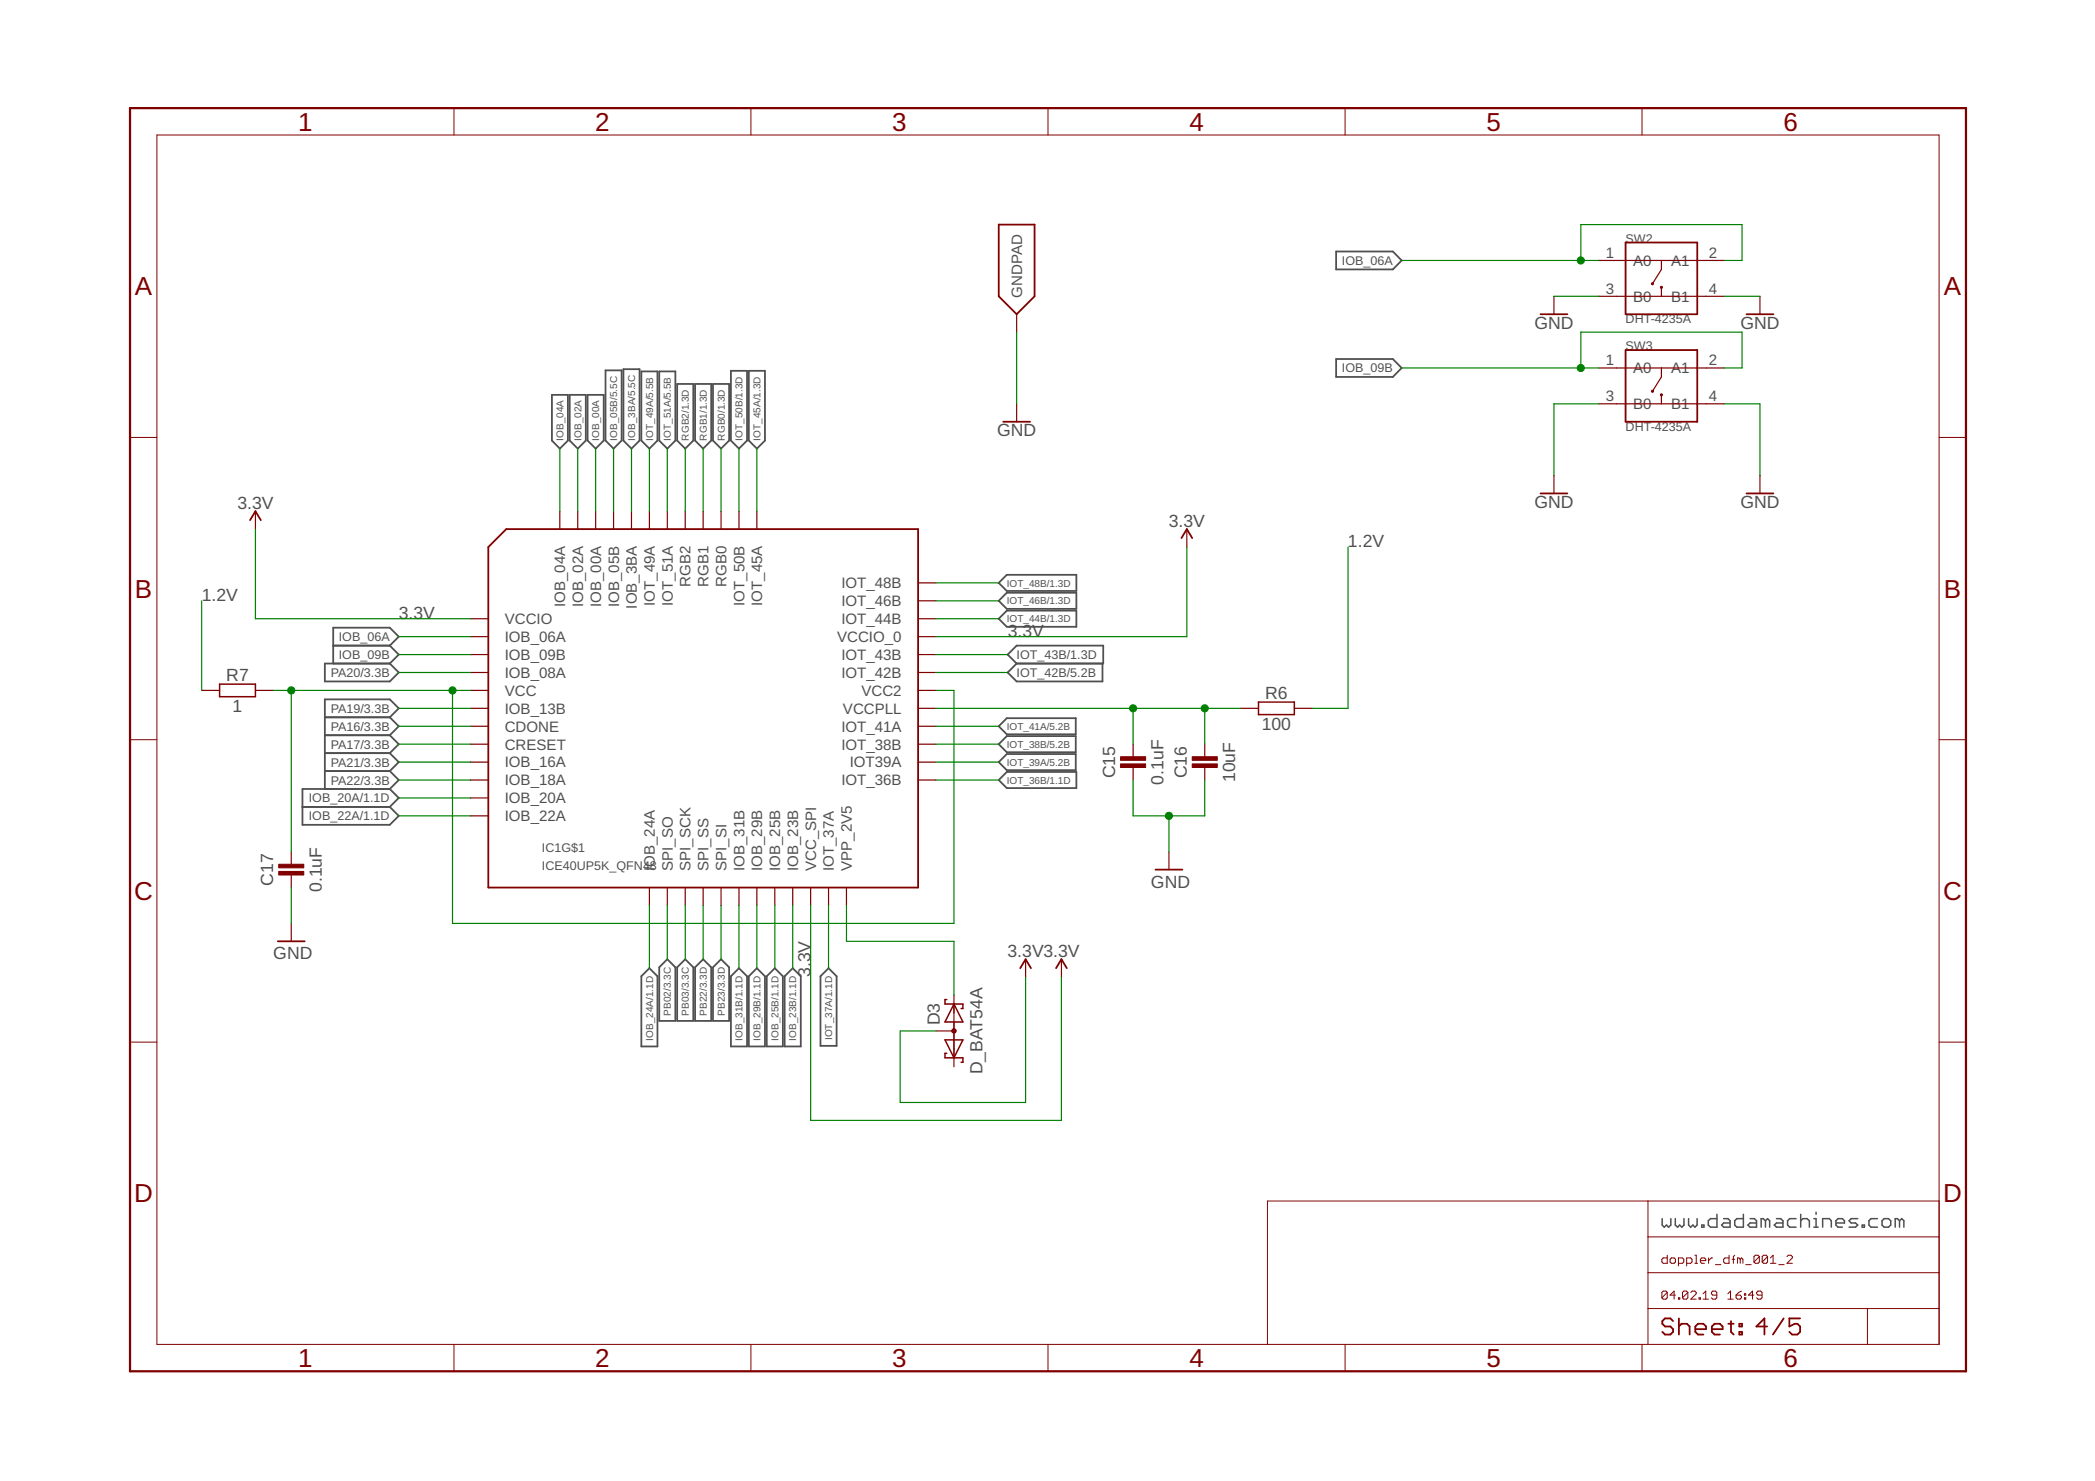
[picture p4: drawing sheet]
<svg xmlns="http://www.w3.org/2000/svg" width="297mm" height="210mm" viewBox="0 0 297 210" stroke-linecap="round" stroke-linejoin="round" font-family="sans-serif">
<g fill="none" stroke="#505050" stroke-width=".21">
<path d="M235.7 172.7v.9l.3 .3 .3-.3 .3 .3 .3-.3v-.9M237.5 172.7v.9l.3 .3 .3-.3 .4 .3 .3-.3v-.9M239.4 172.7v.9l.3 .3 .3-.3 .3 .3 .3-.3v-.9M241.3 173.6h.3v.3h-.3zM243.4 172.1v1.8h-.9l-.3-.3v-.6l.3-.3h.9M244.4 172.7h.6l.3 .3v.9h-.9l-.3-.3 .3-.3h.9M247.2 172.1v1.8h-.9l-.3-.3v-.6l.3-.3h.9M248.1 172.7h.7l.2 .3v.9h-.9l-.3-.3 .3-.3h.9M250.3 173l-.3-.3h-.3v1.2M250.3 173v.9M250.3 173l.3-.3 .3 .3v.9M251.9 172.7h.6l.3 .3v.9h-.9l-.3-.3 .3-.3h.9"/>
<path d="M254.7 172.7h-1l-.3 .3v.6l.3 .3h1M255.3 173l.3-.3h.6l.3 .3v.9M255.3 172.1v1.8M257.2 173.9h.6M257.2 172.7h.3v1.2M257.5 171.8v.3M258.4 173.9v-1.2h1l.3 .3v.9M260.3 173.3h1.2v-.3l-.3-.3h-.6l-.3 .3v.6l.3 .3h.6M263.4 172.7h-.9l-.3 .3 .3 .3h.6l.3 .3-.3 .3h-.9M264 173.6h.4v.3h-.4zM266.2 172.7h-.9l-.3 .3v.6l.3 .3h.9M266.8 173l.3-.3h.7l.3 .3v.6l-.3 .3h-.7l-.3-.3z"/>
<path d="M269.3 173l-.3-.3h-.3v1.2M269.3 173v.9M269.3 173l.3-.3 .3 .3v.9"/>
</g>
<g fill="none" stroke="#505050" stroke-width=".25">
<path d="M189.4 35.6h8.1l1.2 1.3-1.2 1.3h-8.1zM78.3 56h2.2v6.4l-1.1 1.2-1.1-1.2zM80.8 56h2.3v6.4l-1.2 1.2-1.1-1.2zM83.3 56h2.3v6.4l-1.1 1.2-1.2-1.2zM85.9 52.5h2.2v9.9l-1.1 1.2-1.1-1.2zM88.4 52.3h2.3v10.1l-1.2 1.2-1.1-1.2zM90.9 52.6h2.3v9.8l-1.1 1.2-1.2-1.2zM93.5 52.6h2.3v9.8l-1.2 1.2-1.1-1.2zM96 54.4h2.3v8l-1.1 1.2-1.2-1.2zM98.6 54.4h2.2v8l-1.1 1.2-1.1-1.2zM101.1 54.4h2.3v8l-1.2 1.2-1.1-1.2zM103.6 52.6h2.3v9.8l-1.1 1.2-1.2-1.2z"/>
<path d="M106.2 52.6h2.3v9.8l-1.2 1.2-1.1-1.2zM189.4 50.9h8.1l1.2 1.3-1.2 1.2h-8.1zM46.1 94h9.2l1.2 1.3-1.2 1.3h-9.2zM47.2 91.5h8.1M55.3 91.5l1.2-1.3-1.2-1.2h-8.1v5M55.3 91.5l1.2 1.3-1.2 1.2M141.6 82.6l1.1-1.1h9.9v2.3h-9.9zM141.6 85.2l1.1-1.2h9.9v2.3h-9.9zM141.6 87.7l1.1-1.1h9.9v2.2h-9.9zM142.9 92.8l1.2-1.3h12.3v2.5h-12.3zM144.1 94l-1.2 1.3 1.2 1.3h12.2v-2.6M42.9 114.4h12.4"/>
<path d="M46.1 106.7h9.2M46.1 104.2h9.2M46.1 101.7h9.2M46.1 109.3h9.2M55.3 104.2l1.2 1.3-1.2 1.2M55.3 101.7l1.2-1.3-1.2-1.3h-9.2v12.7M55.3 101.7l1.2 1.2-1.2 1.3M55.3 106.7l1.2 1.3-1.2 1.3M55.3 109.3l1.2 1.3-1.2 1.2M55.3 111.8h-12.4v5.1h12.4l1.2-1.3-1.2-1.2M55.3 111.8l1.2 1.3-1.2 1.3M141.6 102.9l1.1-1.1h9.8v2.3h-9.8z"/>
<path d="M141.6 105.5l1.1-1.2h9.8v2.3h-9.8zM141.6 110.6l1.1-1.2h9.9v2.3h-9.9zM141.6 108l1.1-1.1h9.8v2.3h-9.8zM90.9 138.4l1.2-1.2 1.1 1.2v9.9h-2.3zM94.6 136l1.2 1.1v7.6h-2.3v-7.6zM97.2 136l1.1 1.1v7.6h-2.3v-7.6zM99.7 136l1.1 1.1v7.6h-2.2v-7.6zM102.2 136l1.2 1.1v7.6h-2.3v-7.6zM104.8 137.2l1.1 1.2v9.9h-2.3v-9.9zM106.2 138.4l1.1-1.2 1.2 1.2v9.9h-2.3zM108.7 138.4l1.2-1.2 1.1 1.2v9.9h-2.3zM111.3 138.4l1.1-1.2 1.1 1.2v9.9h-2.2z"/>
<path d="M117.5 137.2l1.1 1.2v9.8h-2.3v-9.8z"/>
</g>
<g fill="none" stroke="#800000" stroke-width=".25">
<path d="M141.6 31.8h5.1v10.2l-2.6 2.5-2.5-2.5zM230.5 34.4h10.1v10.1h-10.1zM142.2 59.8h3.8M218.4 44.5h3.8M230.5 49.6h10.1v10.2h-10.1zM247.6 44.5h3.8M35.5 73.7l.7-1.2 .8 1.2M71.8 75h58.4v50.8h-61v-48.3zM167.5 76.3l.8-1.3 .7 1.3M218.4 69.9h3.8M247.6 69.9h3.8M39.4 133.4h3.8"/>
<path d="M144.7 137.2l.7-1.2 .8 1.2M149.7 137.2l.8-1.2 .8 1.2M163.8 123.3h3.8M237.2 187.2l-.4-.3h-.7l-.4 .3v.4l.4 .4h.7l.4 .4v.4l-.4 .3h-.7l-.4-.3M238 186.9v2.2M238 188l.4-.4h.8l.4 .4v1.1M240.4 188.4h1.5v-.4l-.4-.4h-.8l-.3 .4v.8l.3 .3h.8M242.7 188.4h1.5v-.4l-.3-.4h-.8l-.4 .4v.8l.4 .3h.8M245 187.6h.8M245.4 187.2v1.6l.4 .3M246.6 187.6h.4v.4h-.4zM246.6 188.8h.4v.3h-.4z"/>
<path d="M250.5 188h-1.5l1.2-1.1v2.2M252.9 186.9l-1.5 2.2M255.2 186.9h-1.5v1.1l.8-.4h.3l.4 .4v.8l-.4 .3h-.7l-.4-.3"/>
</g>
<g fill="none" stroke="#800000" stroke-width=".17">
<path d="M226.7 36.9h17.8M235.6 36.9v1.3l-1.3 2M144.1 44.5v2.6M144.1 57.2v2.6M220.3 42v2.5M226.7 42h17.8M226.7 52.2h17.8M226.7 57.2h17.8M235.6 40.7v1.3M235.6 52.2v1.2l-1.3 2.1M235.6 56v1.2M249.5 42v2.5"/>
<path d="M36.2 72.5v2.5M79.4 72.5v2.5M81.9 72.5v2.5M84.5 72.5v2.5M87 72.5v2.5M89.5 72.5v2.5M92.1 72.5v2.5M94.6 72.5v2.5M97.2 72.5v2.5M99.7 72.5v2.5M102.2 72.5v2.5M104.8 72.5v2.5"/>
<path d="M107.3 72.5v2.5M168.3 75v2.5M220.3 67.4v2.5M249.5 67.4v2.5M28.6 97.9h2.5M36.2 97.9h2.6M66.7 87.7h2.5M66.7 90.2h2.5M66.7 92.8h2.5M66.7 97.9h2.5M66.7 95.3h2.5M130.2 87.7h2.5"/>
<path d="M130.2 90.2h2.5M130.2 92.8h2.5M130.2 85.2h2.5M130.2 82.6h2.5M130.2 97.9h2.5M130.2 95.3h2.5M66.7 102.9h2.5M66.7 110.6h2.5M66.7 100.4h2.5M66.7 108h2.5M66.7 113.1h2.5M66.7 105.5h2.5"/>
<path d="M66.7 115.6h2.5M130.2 102.9h2.5M130.2 110.6h2.5M130.2 100.4h2.5M130.2 108h2.5M130.2 105.5h2.5M160.7 105.5v1.8M160.7 108.8v1.8M170.8 105.5v1.8M170.8 108.8v1.8M175.9 100.4h2.5M183.5 100.4h2.6"/>
<path d="M41.3 120.7v1.8M41.3 124v1.8M41.3 130.9v2.5M92.1 125.8v2.5M94.6 125.8v2.5M97.2 125.8v2.5M99.7 125.8v2.5M102.2 125.8v2.5M104.8 125.8v2.5M107.3 125.8v2.5M109.9 125.8v2.5M112.4 125.8v2.5"/>
<path d="M114.9 125.8v2.5M117.5 125.8v2.5M120 125.8v2.5M145.4 136v2.5M150.5 136v2.5M165.7 120.7v2.6M132.7 146.1h2.6M135.3 141v10.2"/>
</g>
<path d="M31.1 97h5.1v1.7h-5.1zM178.4 99.5h5.1v1.8h-5.1zM134 147.4h2.5l-1.2 2.5zM134.2 141.7h-.2v.6h2.5v.6h-.2M134.2 149.3h-.2v.6h2.5v.7h-.2M135.3 142.3l1.2 2.5h-2.5z" fill="none" stroke="#800000" stroke-width=".21"/>
<g fill="#800000" stroke="#800000" stroke-width=".14">
<circle cx="135.3" cy="146.1" r=".33"/>
<circle cx="234.3" cy="40.2" r=".15"/>
<circle cx="235.6" cy="40.7" r=".15"/>
<circle cx="234.3" cy="55.5" r=".15"/>
<circle cx="235.6" cy="56" r=".15"/>
</g>
<g fill="#800000" stroke="#800000" stroke-width=".14">
<path d="M158.9 107.3h3.5v.5h-3.5z"/>
<path d="M158.9 108.3h3.5v.5h-3.5z"/>
<path d="M169 107.3h3.6v.5h-3.6z"/>
<path d="M169 108.3h3.6v.5h-3.6z"/>
<path d="M39.5 122.5h3.6v.5h-3.6z"/>
<path d="M39.5 123.5h3.6v.5h-3.6z"/>
</g>
<g fill="none" stroke="#800000" stroke-width=".14">
<path d="M22.2 19.1h252.7v171.4h-252.7zM64.4 15.3v3.8M106.5 15.3v3.8M148.6 15.3v3.8M190.7 15.3v3.8M232.8 15.3v3.8M18.4 62h3.8M274.9 62h3.8M18.4 104.8h3.8M274.9 104.8h3.8M18.4 147.7h3.8M274.9 147.7h3.8"/>
<path d="M233.7 170.2v20.3M233.7 175.3h41.2M236.4 177.9v1.1h-.6l-.2-.1v-.4l.2-.2h.6M236.8 178.5l.2-.2h.4l.2 .2v.4l-.2 .1h-.4l-.2-.1zM238 179h.5l.2-.1v-.4l-.2-.2h-.5v1.1M239.1 179h.6l.2-.1v-.4l-.2-.2h-.6v1.1M240.3 179h.4M240.3 177.9h.2v1.1M241.1 178.7h.8v-.2l-.2-.2h-.4l-.2 .2v.4l.2 .1h.4M242.3 178.3v.7M242.8 178.3h-.2l-.3 .4M243.2 179.2h.8"/>
<path d="M245.2 177.9v1.1h-.6l-.2-.1v-.4l.2-.2h.6M245.6 178.5h.4M246 177.9l-.2 .2v.9M246.7 178.5l-.2-.2h-.1v.7M246.7 178.5v.5M246.7 178.5l.2-.2 .2 .2v.5M247.5 179.2h.8M249.4 178.1v.8l-.1 .1h-.4l-.2-.1M249.4 178.1l-.1-.2h-.4l-.2 .2v.8M249.4 178.1l-.7 .8M250.6 178.1v.8l-.2 .1h-.4l-.1-.1M250.6 178.1l-.2-.2h-.4l-.1 .2v.8"/>
<path d="M250.6 178.1l-.7 .8M251 179h.8M251 178.3l.4-.4v1.1M252.2 179.2h.8M253.4 178.1l.2-.2h.3l.2 .2v.2l-.7 .7h.7M274.9 170.2h-95.2v20.3M64.4 190.5v3.9M106.5 190.5v3.9M148.6 190.5v3.9M190.7 190.5v3.9M232.8 190.5v3.9M233.7 185.5h41.2"/>
<path d="M233.7 180.4h41.2M236.4 183.2v.7l-.2 .2h-.4l-.2-.2M236.4 183.2l-.2-.2h-.4l-.2 .2v.7M236.4 183.2l-.8 .7M237.6 183.6h-.8l.6-.6v1.1M238 183.9h.2v.2h-.2zM239.3 183.2l-.2-.2h-.4l-.2 .2v.7M239.3 183.2v.7l-.2 .2h-.4l-.2-.2M239.3 183.2l-.8 .7M239.7 183.2l.2-.2h.4l.2 .2v.2l-.8 .7h.8M240.9 183.9h.2v.2h-.2zM241.5 183.4l.4-.4v1.1"/>
<path d="M241.5 184.1h.7M243.4 183.6h-.6l-.1-.2v-.2l.1-.2h.4l.2 .2v.7l-.2 .2h-.4l-.1-.2M245 184.1h.7M245 183.4l.4-.4v1.1M246.1 183.6h.6l.2 .1v.2l-.2 .2h-.4l-.2-.2zM246.9 183l-.4 .2-.4 .4M247.3 183.9h.2v.2h-.2zM247.3 183.4h.2v.2h-.2zM248.7 183.6h-.8l.6-.6v1.1M249.8 183.6h-.5l-.2-.2v-.2l.2-.2h.3l.2 .2v.7l-.2 .2h-.3l-.2-.2M264.8 185.5v5"/>
</g>
<path d="M18.4 15.3h260.3v179.1h-260.3z" fill="none" stroke="#800000" stroke-width=".32"/>
<g fill="none" stroke="#008000" stroke-width=".17">
<path d="M198.7 36.9h28M224.1 36.9v-5.1h22.9v5.1h-2.5M144.1 47.1v10.1M198.7 52.2h28M220.3 42h6.4M224.1 52.2v-5.1h22.9v5.1h-2.5M226.7 57.2h-6.4v10.2M244.5 57.2h5v10.2M244.5 42h5M36.2 75v12.7h30.5M79.4 63.6v8.9M81.9 63.6v8.9"/>
<path d="M84.5 63.6v8.9M87 63.6v8.9M89.5 63.6v8.9M92.1 63.6v8.9M94.6 63.6v8.9M97.2 63.6v8.9M99.7 63.6v8.9M102.2 63.6v8.9M104.8 63.6v8.9M107.3 63.6v8.9M168.3 77.5v12.7h-35.6M191.1 77.5v22.9h-5"/>
<path d="M28.6 85.2v12.7M38.8 97.9h27.9M41.3 97.9v22.8M56.5 90.2h10.2M56.5 92.8h10.2M56.5 95.3h10.2M64.2 97.9v33h71.1v-33h-2.6M132.7 87.7h8.9M132.7 92.8h10.2M132.7 85.2h8.9M132.7 82.6h8.9M132.7 95.3h10.2"/>
<path d="M56.5 115.6h10.2M56.5 110.6h10.2M56.5 108h10.2M56.5 105.5h10.2M56.5 102.9h10.2M56.5 100.4h10.2M56.5 113.1h10.2M132.7 110.6h8.9M132.7 108h8.9M132.7 105.5h8.9M132.7 102.9h8.9M132.7 100.4h43.2"/>
<path d="M160.7 100.4v5.1M160.7 110.6v5h10.1v-5M165.7 115.6v5.1M170.8 100.4v5.1M41.3 125.8v5.1M92.1 128.3v8.9M94.6 128.3v7.7M97.2 128.3v7.7M99.7 128.3v7.7M102.2 128.3v7.7M104.8 128.3v8.9M107.3 128.3v8.9"/>
<path d="M109.9 128.3v8.9M112.4 128.3v8.9M114.9 128.3v30.5h35.6v-20.3M117.5 128.3v8.9M120 128.3v5.1h15.3v7.6M145.4 138.5v17.8h-17.8v-10.2h5.1"/>
</g>
<g fill="#008000" stroke="#008000" stroke-width=".14">
<circle cx="165.7" cy="115.6" r=".51"/>
<circle cx="224.1" cy="36.9" r=".51"/>
<circle cx="224.1" cy="52.2" r=".51"/>
<circle cx="160.7" cy="100.4" r=".51"/>
<circle cx="170.8" cy="100.4" r=".51"/>
<circle cx="64.2" cy="97.9" r=".51"/>
<circle cx="41.3" cy="97.9" r=".51"/>
</g>
<g font-size="3.7" fill="#800000">
<text x="42.3" y="18.5">1</text>
<text x="84.4" y="18.5">2</text>
<text x="126.5" y="18.5">3</text>
<text x="168.6" y="18.5">4</text>
<text x="210.7" y="18.5">5</text>
<text x="252.9" y="18.5">6</text>
<text x="19.1" y="41.9">A</text>
<text x="275.6" y="41.9">A</text>
<text x="19.1" y="84.7">B</text>
<text x="275.6" y="84.7">B</text>
<text x="19" y="127.6">C</text>
<text x="275.5" y="127.6">C</text>
<text x="19" y="170.4">D</text>
<text x="275.5" y="170.4">D</text>
<text x="42.3" y="193.7">1</text>
<text x="84.4" y="193.7">2</text>
<text x="126.5" y="193.7">3</text>
<text x="168.6" y="193.7">4</text>
<text x="210.7" y="193.7">5</text>
<text x="252.9" y="193.7">6</text>
</g>
<g font-size="2.5" fill="#505050">
<text x="217.6" y="46.6">GND</text>
<text x="246.8" y="46.6">GND</text>
<text x="141.4" y="61.8">GND</text>
<text x="217.6" y="72">GND</text>
<text x="246.8" y="72">GND</text>
<text x="33.7" y="72.2">3.3V</text>
<text x="165.7" y="74.7">3.3V</text>
<text x="191.1" y="77.5">1.2V</text>
<text x="28.6" y="85.2">1.2V</text>
<text x="56.5" y="87.7">3.3V</text>
<text x="142.9" y="90.2">3.3V</text>
<text x="32.1" y="96.6">R7</text>
<text x="33" y="100.9">1</text>
<text x="179.4" y="99.1">R6</text>
<text x="178.9" y="103.4">100</text>
<text x="158.1" y="110.3" transform="rotate(-90 158.1 110.3)">C15</text>
<text x="165" y="111.2" transform="rotate(-90 165 111.2)">0.1uF</text>
<text x="168.3" y="110.3" transform="rotate(-90 168.3 110.3)">C16</text>
<text x="175.1" y="110.9" transform="rotate(-90 175.1 110.9)">10uF</text>
<text x="38.8" y="125.5" transform="rotate(-90 38.8 125.5)">C17</text>
<text x="163.2" y="125.8">GND</text>
<text x="45.6" y="126.4" transform="rotate(-90 45.6 126.4)">0.1uF</text>
<text x="38.8" y="135.9">GND</text>
<text x="142.9" y="135.7">3.3V3.3V</text>
<text x="114.9" y="138.5" transform="rotate(-90 114.9 138.5)">3.3V</text>
<text x="133.2" y="145.3" transform="rotate(-90 133.2 145.3)">D3</text>
<text x="139.3" y="152.3" transform="rotate(-90 139.3 152.3)">D_BAT54A</text>
</g>
<g font-size="2.1" fill="#505050">
<text x="227.7" y="36.6">1</text>
<text x="227.7" y="41.6">3</text>
<text x="231.6" y="37.7">A0</text>
<text x="237" y="37.7">A1</text>
<text x="242.3" y="36.6">2</text>
<text x="242.3" y="41.6">4</text>
<text x="144.9" y="42.2" transform="rotate(-90 144.9 42.2)">GNDPAD</text>
<text x="231.6" y="42.8">B0</text>
<text x="237" y="42.8">B1</text>
<text x="227.7" y="51.8">1</text>
<text x="231.6" y="52.9">A0</text>
<text x="237" y="52.9">A1</text>
<text x="242.3" y="51.8">2</text>
<text x="227.7" y="56.9">3</text>
<text x="231.6" y="58">B0</text>
<text x="237" y="58">B1</text>
<text x="242.3" y="56.9">4</text>
<text x="97.9" y="83.2" transform="rotate(-90 97.9 83.2)">RGB2</text>
<text x="100.5" y="83.2" transform="rotate(-90 100.5 83.2)">RGB1</text>
<text x="103" y="83.2" transform="rotate(-90 103 83.2)">RGB0</text>
<text x="119.3" y="83.4">IOT_48B</text>
<text x="71.6" y="88.5">VCCIO</text>
<text x="80.1" y="86" transform="rotate(-90 80.1 86)">IOB_04A</text>
<text x="82.7" y="86" transform="rotate(-90 82.7 86)">IOB_02A</text>
<text x="85.2" y="86" transform="rotate(-90 85.2 86)">IOB_00A</text>
<text x="87.8" y="86" transform="rotate(-90 87.8 86)">IOB_05B</text>
<text x="90.3" y="86.3" transform="rotate(-90 90.3 86.3)">IOB_3BA</text>
<text x="92.8" y="85.9" transform="rotate(-90 92.8 85.9)">IOT_49A</text>
<text x="95.4" y="85.9" transform="rotate(-90 95.4 85.9)">IOT_51A</text>
<text x="105.5" y="85.9" transform="rotate(-90 105.5 85.9)">IOT_50B</text>
<text x="108.1" y="85.9" transform="rotate(-90 108.1 85.9)">IOT_45A</text>
<text x="119.3" y="88.5">IOT_44B</text>
<text x="119.3" y="85.9">IOT_46B</text>
<text x="71.6" y="91">IOB_06A</text>
<text x="71.6" y="93.5">IOB_09B</text>
<text x="118.7" y="91">VCCIO_0</text>
<text x="119.3" y="93.5">IOT_43B</text>
<text x="71.6" y="96.1">IOB_08A</text>
<text x="71.6" y="98.6">VCC</text>
<text x="71.6" y="101.2">IOB_13B</text>
<text x="119.3" y="96.1">IOT_42B</text>
<text x="119.5" y="101.2">VCCPLL</text>
<text x="122.1" y="98.6">VCC2</text>
<text x="71.6" y="103.7">CDONE</text>
<text x="71.6" y="106.2">CRESET</text>
<text x="119.3" y="106.2">IOT_38B</text>
<text x="119.3" y="103.7">IOT_41A</text>
<text x="71.6" y="111.3">IOB_18A</text>
<text x="71.6" y="108.8">IOB_16A</text>
<text x="71.6" y="113.9">IOB_20A</text>
<text x="119.3" y="111.3">IOT_36B</text>
<text x="120.5" y="108.8">IOT39A</text>
<text x="71.6" y="116.4">IOB_22A</text>
<text x="92.8" y="123.5" transform="rotate(-90 92.8 123.5)">IOB_24A</text>
<text x="95.4" y="123.5" transform="rotate(-90 95.4 123.5)">SPI_SO</text>
<text x="97.9" y="123.5" transform="rotate(-90 97.9 123.5)">SPI_SCK</text>
<text x="100.5" y="123.5" transform="rotate(-90 100.5 123.5)">SPI_SS</text>
<text x="103" y="123.5" transform="rotate(-90 103 123.5)">SPI_SI</text>
<text x="105.5" y="123.5" transform="rotate(-90 105.5 123.5)">IOB_31B</text>
<text x="108.1" y="123.5" transform="rotate(-90 108.1 123.5)">IOB_29B</text>
<text x="110.6" y="123.5" transform="rotate(-90 110.6 123.5)">IOB_25B</text>
<text x="113.2" y="123.5" transform="rotate(-90 113.2 123.5)">IOB_23B</text>
<text x="115.7" y="123.5" transform="rotate(-90 115.7 123.5)">VCC_SPI</text>
<text x="118.2" y="123.5" transform="rotate(-90 118.2 123.5)">IOT_37A</text>
<text x="120.8" y="123.5" transform="rotate(-90 120.8 123.5)">VPP_2V5</text>
</g>
<g font-size="1.8" fill="#505050">
<text x="230.5" y="34.4">SW2</text>
<text x="190.3" y="37.5">IOB_06A</text>
<text x="230.5" y="45.8">DHT-4235A</text>
<text x="190.3" y="52.8">IOB_09B</text>
<text x="230.5" y="49.6">SW3</text>
<text x="230.5" y="61">DHT-4235A</text>
<text x="46.9" y="96">PA20/3.3B</text>
<text x="48" y="90.9">IOB_06A</text>
<text x="48" y="93.4">IOB_09B</text>
<text x="144.1" y="96">IOT_42B/5.2B</text>
<text x="144.1" y="93.4">IOT_43B/1.3D</text>
<text x="46.9" y="101">PA19/3.3B</text>
<text x="46.9" y="106.1">PA17/3.3B</text>
<text x="46.9" y="103.6">PA16/3.3B</text>
<text x="43.8" y="113.7">IOB_20A/1.1D</text>
<text x="46.9" y="108.6">PA21/3.3B</text>
<text x="46.9" y="111.2">PA22/3.3B</text>
<text x="43.8" y="116.3">IOB_22A/1.1D</text>
<text x="76.8" y="120.7">IC1G$1</text>
<text x="76.8" y="123.3">ICE40UP5K_QFN48</text>
</g>
<g font-size="1.4" fill="#505050">
<text x="79.9" y="62.4" transform="rotate(-90 79.9 62.4)">IOB_04A</text>
<text x="82.4" y="62.4" transform="rotate(-90 82.4 62.4)">IOB_02A</text>
<text x="85" y="62.4" transform="rotate(-90 85 62.4)">IOB_00A</text>
<text x="87.5" y="62.4" transform="rotate(-90 87.5 62.4)">IOB_05B/5.5C</text>
<text x="90.1" y="62.4" transform="rotate(-90 90.1 62.4)">IOB_3BA/5.5C</text>
<text x="92.6" y="62.4" transform="rotate(-90 92.6 62.4)">IOT_49A/5.5B</text>
<text x="95.1" y="62.4" transform="rotate(-90 95.1 62.4)">IOT_51A/5.5B</text>
<text x="97.7" y="62.4" transform="rotate(-90 97.7 62.4)">RGB2/1.3D</text>
<text x="100.2" y="62.4" transform="rotate(-90 100.2 62.4)">RGB1/1.3D</text>
<text x="102.7" y="62.4" transform="rotate(-90 102.7 62.4)">RGB0/1.3D</text>
<text x="105.3" y="62.4" transform="rotate(-90 105.3 62.4)">IOT_50B/1.3D</text>
<text x="107.8" y="62.4" transform="rotate(-90 107.8 62.4)">IOT_45A/1.3D</text>
<text x="142.7" y="83.1">IOT_48B/1.3D</text>
<text x="142.7" y="88.2">IOT_44B/1.3D</text>
<text x="142.7" y="85.7">IOT_46B/1.3D</text>
<text x="142.7" y="106">IOT_38B/5.2B</text>
<text x="142.7" y="103.4">IOT_41A/5.2B</text>
<text x="142.7" y="111.1">IOT_36B/1.1D</text>
<text x="142.7" y="108.5">IOT_39A/5.2B</text>
<text x="95.1" y="143.9" transform="rotate(-90 95.1 143.9)">PB02/3.3C</text>
<text x="97.7" y="143.9" transform="rotate(-90 97.7 143.9)">PB03/3.3C</text>
<text x="100.2" y="143.9" transform="rotate(-90 100.2 143.9)">PB22/3.3D</text>
<text x="102.7" y="143.9" transform="rotate(-90 102.7 143.9)">PB23/3.3D</text>
<text x="92.6" y="147.5" transform="rotate(-90 92.6 147.5)">IOB_24A/1.1D</text>
<text x="105.3" y="147.5" transform="rotate(-90 105.3 147.5)">IOB_31B/1.1D</text>
<text x="107.8" y="147.5" transform="rotate(-90 107.8 147.5)">IOB_29B/1.1D</text>
<text x="110.4" y="147.5" transform="rotate(-90 110.4 147.5)">IOB_25B/1.1D</text>
<text x="112.9" y="147.5" transform="rotate(-90 112.9 147.5)">IOB_23B/1.1D</text>
<text x="118" y="147.4" transform="rotate(-90 118 147.4)">IOT_37A/1.1D</text>
</g>
</svg>
